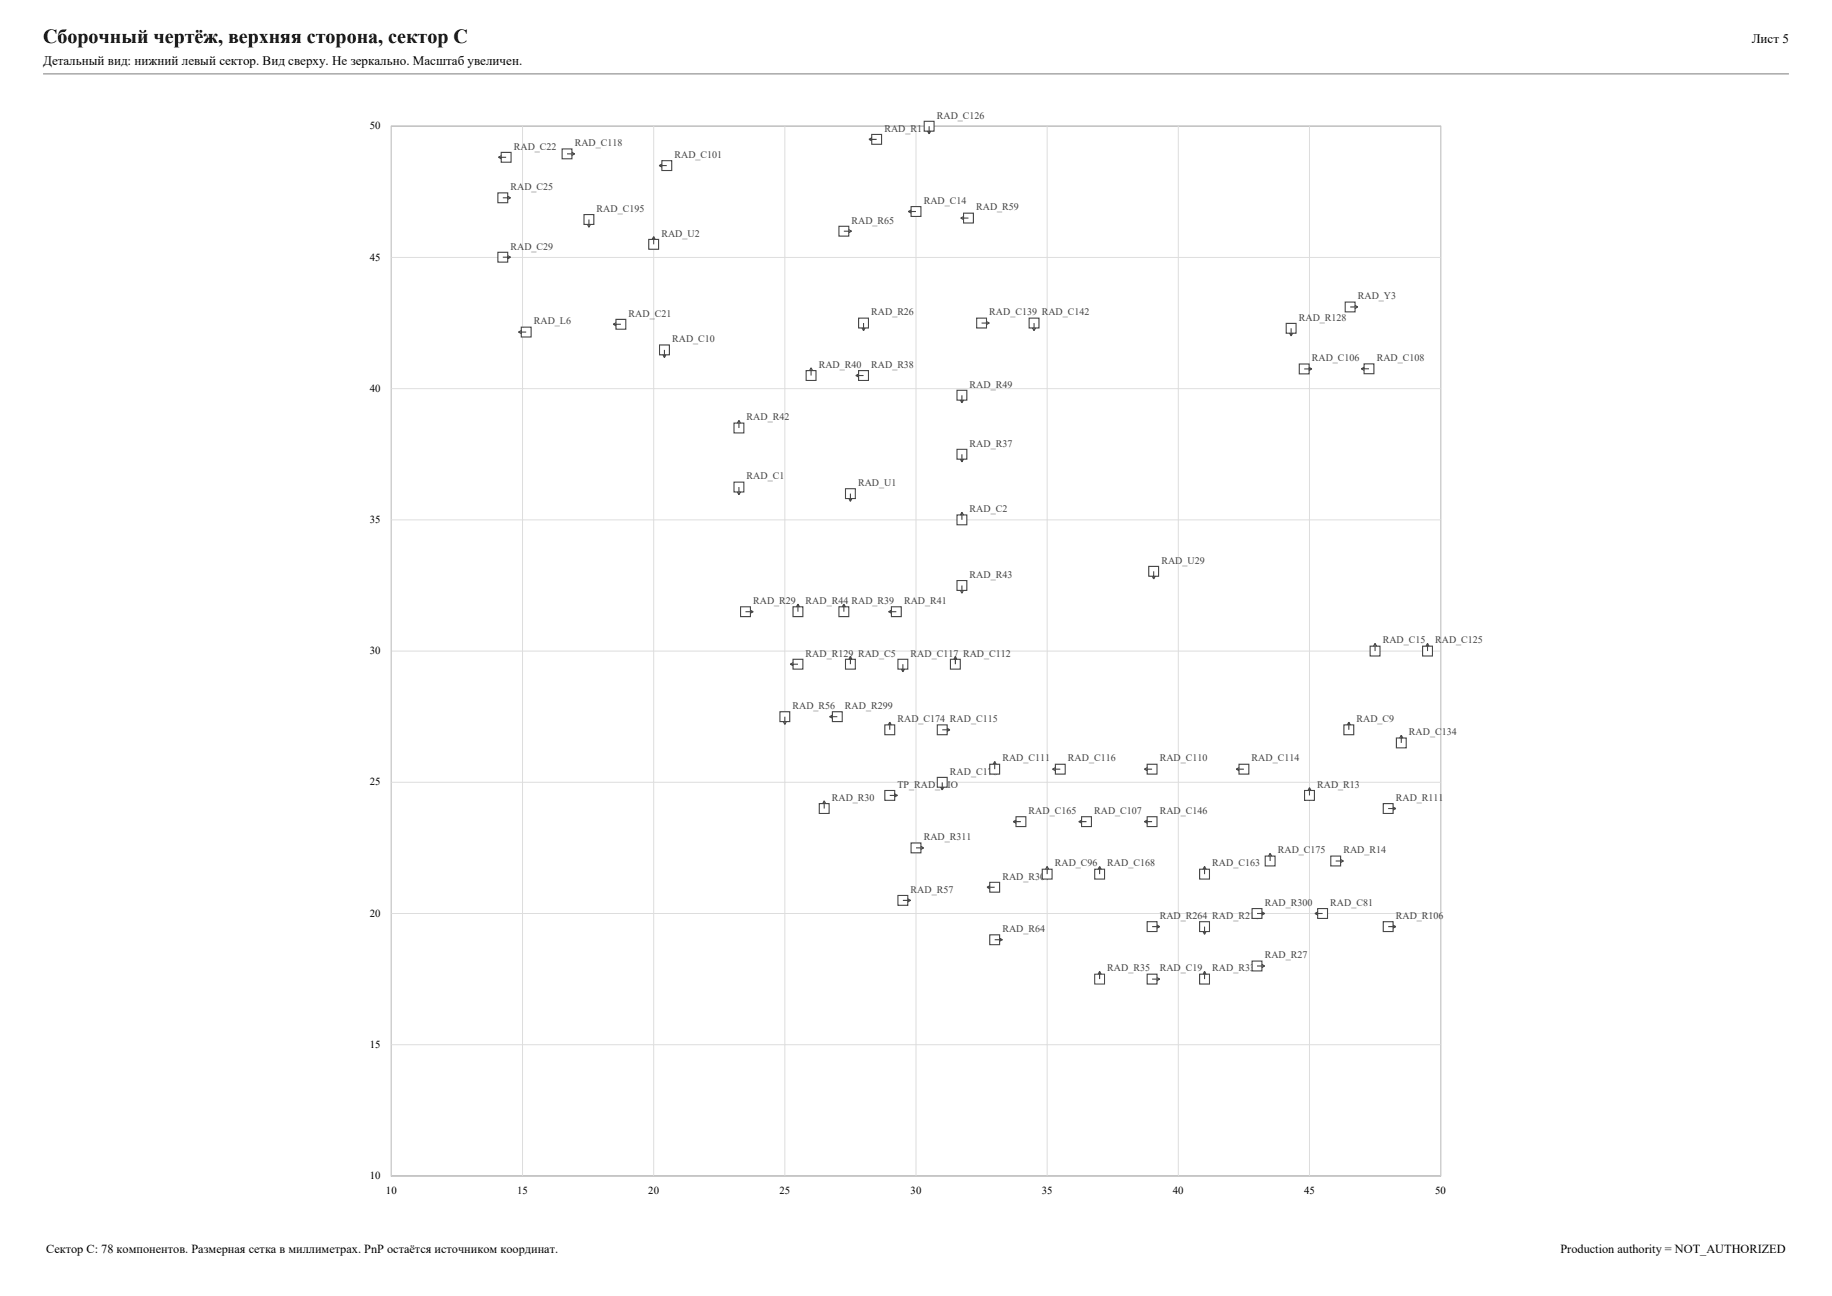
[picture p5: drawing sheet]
<svg xmlns="http://www.w3.org/2000/svg" width="420mm" height="297mm" viewBox="0 0 420 297" stroke-linecap="round" stroke-linejoin="round" font-family="sans-serif">
<path d="M9.9 16.9h400.2" fill="none" stroke="#808080" stroke-width=".23"/>
<path d="M89.7 28.9h240.6v240.6h-240.6z" fill="none" stroke="#606060" stroke-width=".23"/>
<g fill="none" stroke="#ddd" stroke-width=".23">
<path d="M89.7 28.9h240.6v240.6h-240.6zM119.8 28.9v240.6M149.9 28.9v240.6M179.9 28.9v240.6M210 28.9v240.6M240.1 28.9v240.6M270.1 28.9v240.6M300.2 28.9v240.6M89.7 59h240.6M89.7 89.1h240.6M89.7 119.1h240.6M89.7 149.2h240.6"/>
<path d="M89.7 179.3h240.6M89.7 209.3h240.6M89.7 239.4h240.6"/>
</g>
<path d="M251 223.3h2.2v2.2h-2.2z" fill-rule="evenodd" fill="#fff" stroke="#404040" stroke-width=".23"/>
<path d="M252.1 222.6v1.8M252.1 222.6l-.4 .7M252.1 222.6l.4 .7" fill="none" stroke="#404040" stroke-width=".25"/>
<path d="M263 223.3h2.3v2.2h-2.3z" fill-rule="evenodd" fill="#fff" stroke="#404040" stroke-width=".25"/>
<path d="M264.1 224.4h1.8M265.2 224l.7 .4M265.9 224.4l-.7 .4" fill="none" stroke="#404040" stroke-width=".25"/>
<path d="M275 223.3h2.3v2.2h-2.3z" fill-rule="evenodd" fill="#fff" stroke="#404040" stroke-width=".25"/>
<path d="M276.2 222.6v1.8M276.2 222.6l-.4 .7M276.2 222.6l.3 .7" fill="none" stroke="#404040" stroke-width=".25"/>
<path d="M287.1 220.2h2.2v2.3h-2.2z" fill-rule="evenodd" fill="#fff" stroke="#404040" stroke-width=".25"/>
<path d="M288.2 221.4h1.7M289.3 221l.6 .4M289.9 221.4l-.6 .3" fill="none" stroke="#404040" stroke-width=".25"/>
<path d="M226.9 214.2h2.3v2.3h-2.3z" fill-rule="evenodd" fill="#fff" stroke="#404040" stroke-width=".25"/>
<path d="M228 215.4h1.8M229.1 215l.7 .4M229.8 215.4l-.7 .3" fill="none" stroke="#404040" stroke-width=".25"/>
<path d="M263 211.2h2.3v2.3h-2.3z" fill-rule="evenodd" fill="#fff" stroke="#404040" stroke-width=".25"/>
<path d="M264.1 212.4h1.8M265.2 212l.7 .4M265.9 212.4l-.7 .3" fill="none" stroke="#404040" stroke-width=".25"/>
<path d="M275 211.2h2.3v2.3h-2.3z" fill-rule="evenodd" fill="#fff" stroke="#404040" stroke-width=".25"/>
<path d="M275.8 213.4l.4 .7M276.2 212.4v1.7M276.5 213.4l-.3 .7" fill="none" stroke="#404040" stroke-width=".25"/>
<path d="M317.1 211.2h2.3v2.3h-2.3z" fill-rule="evenodd" fill="#fff" stroke="#404040" stroke-width=".25"/>
<path d="M318.2 212.4h1.8M319.3 212l.7 .4M320 212.4l-.7 .3" fill="none" stroke="#404040" stroke-width=".25"/>
<path d="M287.1 208.2h2.2v2.3h-2.2z" fill-rule="evenodd" fill="#fff" stroke="#404040" stroke-width=".25"/>
<path d="M288.2 209.3h1.7M289.3 209l.6 .3M289.9 209.3l-.6 .4" fill="none" stroke="#404040" stroke-width=".25"/>
<path d="M302.1 208.2h2.2v2.3h-2.2z" fill-rule="evenodd" fill="#fff" stroke="#404040" stroke-width=".25"/>
<path d="M301.5 209.3h1.7M301.5 209.3l.6 .4M302.1 209l-.6 .3" fill="none" stroke="#404040" stroke-width=".25"/>
<path d="M205.9 205.2h2.2v2.3h-2.2z" fill-rule="evenodd" fill="#fff" stroke="#404040" stroke-width=".25"/>
<path d="M207 206.3h1.8M208.1 206l.7 .3M208.8 206.3l-.7 .4" fill="none" stroke="#404040" stroke-width=".25"/>
<path d="M226.9 202.2h2.3v2.3h-2.3z" fill-rule="evenodd" fill="#fff" stroke="#404040" stroke-width=".25"/>
<path d="M226.3 203.3h1.7M226.3 203.3l.7 .4M227 203l-.7 .3" fill="none" stroke="#404040" stroke-width=".25"/>
<path d="M238.9 199.2h2.3v2.3h-2.3z" fill-rule="evenodd" fill="#fff" stroke="#404040" stroke-width=".25"/>
<path d="M240.1 198.6v1.7M240.1 198.6l-.4 .6M240.1 198.6l.3 .6" fill="none" stroke="#404040" stroke-width=".25"/>
<path d="M251 199.2h2.2v2.3h-2.2z" fill-rule="evenodd" fill="#fff" stroke="#404040" stroke-width=".25"/>
<path d="M252.1 198.6v1.7M252.1 198.6l-.4 .6M252.1 198.6l.4 .6" fill="none" stroke="#404040" stroke-width=".25"/>
<path d="M275 199.2h2.3v2.3h-2.3z" fill-rule="evenodd" fill="#fff" stroke="#404040" stroke-width=".25"/>
<path d="M276.2 198.6v1.7M276.2 198.6l-.4 .6M276.2 198.6l.3 .6" fill="none" stroke="#404040" stroke-width=".25"/>
<path d="M290.1 196.2h2.2v2.2h-2.2z" fill-rule="evenodd" fill="#fff" stroke="#404040" stroke-width=".25"/>
<path d="M291.2 195.6v1.7M291.2 195.6l-.4 .6M291.2 195.6l.4 .6" fill="none" stroke="#404040" stroke-width=".25"/>
<path d="M305.1 196.2h2.3v2.2h-2.3z" fill-rule="evenodd" fill="#fff" stroke="#404040" stroke-width=".25"/>
<path d="M306.2 197.3h1.8M307.3 196.9l.7 .4M308 197.3l-.7 .4" fill="none" stroke="#404040" stroke-width=".25"/>
<path d="M208.9 193.2h2.2v2.2h-2.2z" fill-rule="evenodd" fill="#fff" stroke="#404040" stroke-width=".25"/>
<path d="M210 194.3h1.8M211.1 193.9l.7 .4M211.8 194.3l-.7 .4" fill="none" stroke="#404040" stroke-width=".25"/>
<path d="M232.9 187.2h2.3v2.2h-2.3z" fill-rule="evenodd" fill="#fff" stroke="#404040" stroke-width=".25"/>
<path d="M232.3 188.3h1.8M232.3 188.3l.7 .4M233 187.9l-.7 .4" fill="none" stroke="#404040" stroke-width=".25"/>
<path d="M248 187.2h2.2v2.2h-2.2z" fill-rule="evenodd" fill="#fff" stroke="#404040" stroke-width=".25"/>
<path d="M247.3 188.3h1.8M247.3 188.3l.7 .4M248 187.9l-.7 .4" fill="none" stroke="#404040" stroke-width=".25"/>
<path d="M263 187.2h2.3v2.2h-2.3z" fill-rule="evenodd" fill="#fff" stroke="#404040" stroke-width=".25"/>
<path d="M262.4 188.3h1.7M262.4 188.3l.6 .4M263 187.9l-.6 .4" fill="none" stroke="#404040" stroke-width=".25"/>
<path d="M187.8 184.2h2.3v2.2h-2.3z" fill-rule="evenodd" fill="#fff" stroke="#404040" stroke-width=".25"/>
<path d="M189 183.5v1.8M189 183.5l-.4 .7M189 183.5l.3 .7" fill="none" stroke="#404040" stroke-width=".25"/>
<path d="M317.1 184.2h2.3v2.2h-2.3z" fill-rule="evenodd" fill="#fff" stroke="#404040" stroke-width=".25"/>
<path d="M318.2 185.3h1.8M319.3 184.9l.7 .4M320 185.3l-.7 .4" fill="none" stroke="#404040" stroke-width=".25"/>
<path d="M202.9 181.2h2.2v2.2h-2.2z" fill-rule="evenodd" fill="#fff" stroke="#404040" stroke-width=".25"/>
<path d="M204 182.3h1.7M205.1 181.9l.6 .4M205.7 182.3l-.6 .4" fill="none" stroke="#404040" stroke-width=".25"/>
<path d="M299.1 181.2h2.2v2.2h-2.2z" fill-rule="evenodd" fill="#fff" stroke="#404040" stroke-width=".25"/>
<path d="M300.2 180.5v1.8M300.2 180.5l-.4 .7M300.2 180.5l.4 .7" fill="none" stroke="#404040" stroke-width=".25"/>
<path d="M214.9 178.1h2.2v2.3h-2.2z" fill-rule="evenodd" fill="#fff" stroke="#404040" stroke-width=".25"/>
<path d="M216 179.3v1.7M215.6 180.4l.4 .6M216.4 180.4l-.4 .6" fill="none" stroke="#404040" stroke-width=".25"/>
<path d="M226.9 175.1h2.3v2.3h-2.3z" fill-rule="evenodd" fill="#fff" stroke="#404040" stroke-width=".25"/>
<path d="M228 174.5v1.8M228 174.5l-.3 .7M228 174.5l.4 .7" fill="none" stroke="#404040" stroke-width=".25"/>
<path d="M241.9 175.1h2.3v2.3h-2.3z" fill-rule="evenodd" fill="#fff" stroke="#404040" stroke-width=".25"/>
<path d="M241.3 176.3h1.8M241.3 176.3l.7 .3M242 175.9l-.7 .4" fill="none" stroke="#404040" stroke-width=".25"/>
<path d="M263 175.1h2.3v2.3h-2.3z" fill-rule="evenodd" fill="#fff" stroke="#404040" stroke-width=".25"/>
<path d="M262.4 176.3h1.7M262.4 176.3l.6 .3M263 175.9l-.6 .4" fill="none" stroke="#404040" stroke-width=".25"/>
<path d="M284 175.1h2.3v2.3h-2.3z" fill-rule="evenodd" fill="#fff" stroke="#404040" stroke-width=".25"/>
<path d="M283.4 176.3h1.8M283.4 176.3l.7 .3M284.1 175.9l-.7 .4" fill="none" stroke="#404040" stroke-width=".25"/>
<path d="M320.1 169.1h2.3v2.3h-2.3z" fill-rule="evenodd" fill="#fff" stroke="#404040" stroke-width=".25"/>
<path d="M321.3 168.5v1.8M321.3 168.5l-.4 .7M321.3 168.5l.3 .7" fill="none" stroke="#404040" stroke-width=".25"/>
<path d="M202.9 166.1h2.2v2.3h-2.2z" fill-rule="evenodd" fill="#fff" stroke="#404040" stroke-width=".25"/>
<path d="M204 165.5v1.7M204 165.5l-.4 .7M204 165.5l.4 .7" fill="none" stroke="#404040" stroke-width=".25"/>
<path d="M214.9 166.1h2.2v2.3h-2.2z" fill-rule="evenodd" fill="#fff" stroke="#404040" stroke-width=".25"/>
<path d="M216 167.2h1.8M217.1 166.9l.7 .3M217.8 167.2l-.7 .4" fill="none" stroke="#404040" stroke-width=".25"/>
<path d="M308.1 166.1h2.3v2.3h-2.3z" fill-rule="evenodd" fill="#fff" stroke="#404040" stroke-width=".25"/>
<path d="M309.2 165.5v1.7M309.2 165.5l-.3 .7M309.2 165.5l.4 .7" fill="none" stroke="#404040" stroke-width=".25"/>
<path d="M178.8 163.1h2.3v2.3h-2.3z" fill-rule="evenodd" fill="#fff" stroke="#404040" stroke-width=".25"/>
<path d="M179.6 165.3l.3 .7M179.9 164.2v1.8M180.3 165.3l-.4 .7" fill="none" stroke="#404040" stroke-width=".25"/>
<path d="M190.8 163.1h2.3v2.3h-2.3z" fill-rule="evenodd" fill="#fff" stroke="#404040" stroke-width=".25"/>
<path d="M190.2 164.2h1.8M190.2 164.2l.7 .4M190.9 163.9l-.7 .3" fill="none" stroke="#404040" stroke-width=".25"/>
<path d="M181.8 151.1h2.3v2.2h-2.3z" fill-rule="evenodd" fill="#fff" stroke="#404040" stroke-width=".25"/>
<path d="M181.2 152.2h1.7M181.2 152.2l.7 .4M181.9 151.8l-.7 .4" fill="none" stroke="#404040" stroke-width=".25"/>
<path d="M193.8 151.1h2.3v2.2h-2.3z" fill-rule="evenodd" fill="#fff" stroke="#404040" stroke-width=".25"/>
<path d="M195 150.4v1.8M195 150.4l-.4 .7M195 150.4l.3 .7" fill="none" stroke="#404040" stroke-width=".25"/>
<path d="M205.9 151.1h2.2v2.2h-2.2z" fill-rule="evenodd" fill="#fff" stroke="#404040" stroke-width=".25"/>
<path d="M206.6 153.3l.4 .7M207 152.2v1.8M207.4 153.3l-.4 .7" fill="none" stroke="#404040" stroke-width=".25"/>
<path d="M217.9 151.1h2.2v2.2h-2.2z" fill-rule="evenodd" fill="#fff" stroke="#404040" stroke-width=".25"/>
<path d="M219 150.4v1.8M219 150.4l-.4 .7M219 150.4l.4 .7" fill="none" stroke="#404040" stroke-width=".25"/>
<path d="M314.1 148.1h2.3v2.2h-2.3z" fill-rule="evenodd" fill="#fff" stroke="#404040" stroke-width=".25"/>
<path d="M315.2 147.4v1.8M315.2 147.4l-.3 .7M315.2 147.4l.4 .7" fill="none" stroke="#404040" stroke-width=".25"/>
<path d="M326.1 148.1h2.3v2.2h-2.3z" fill-rule="evenodd" fill="#fff" stroke="#404040" stroke-width=".25"/>
<path d="M327.3 147.4v1.8M327.3 147.4l-.4 .7M327.3 147.4l.3 .7" fill="none" stroke="#404040" stroke-width=".25"/>
<path d="M169.8 139.1h2.2v2.2h-2.2z" fill-rule="evenodd" fill="#fff" stroke="#404040" stroke-width=".25"/>
<path d="M172 139.8l.7 .4M170.9 140.2h1.8M172.7 140.2l-.7 .4" fill="none" stroke="#404040" stroke-width=".25"/>
<path d="M181.8 139.1h2.3v2.2h-2.3z" fill-rule="evenodd" fill="#fff" stroke="#404040" stroke-width=".25"/>
<path d="M182.9 138.4v1.8M182.9 138.4l-.3 .7M182.9 138.4l.4 .7" fill="none" stroke="#404040" stroke-width=".25"/>
<path d="M192.3 139.1h2.3v2.2h-2.3z" fill-rule="evenodd" fill="#fff" stroke="#404040" stroke-width=".25"/>
<path d="M193.5 138.4v1.8M193.5 138.4l-.4 .7M193.5 138.4l.3 .7" fill="none" stroke="#404040" stroke-width=".25"/>
<path d="M204.4 139.1h2.2v2.2h-2.2z" fill-rule="evenodd" fill="#fff" stroke="#404040" stroke-width=".25"/>
<path d="M204.4 139.8l-.7 .4M203.7 140.2h1.8M203.7 140.2l.7 .4" fill="none" stroke="#404040" stroke-width=".25"/>
<path d="M219.4 133h2.3v2.3h-2.3z" fill-rule="evenodd" fill="#fff" stroke="#404040" stroke-width=".25"/>
<path d="M220.2 135.3l.3 .6M220.5 134.2v1.7M220.9 135.3l-.4 .6" fill="none" stroke="#404040" stroke-width=".25"/>
<path d="M263.4 129.8h2.2v2.3h-2.2z" fill-rule="evenodd" fill="#fff" stroke="#404040" stroke-width=".25"/>
<path d="M264.1 132l.4 .7M264.5 130.9v1.8M264.9 132l-.4 .7" fill="none" stroke="#404040" stroke-width=".25"/>
<path d="M219.4 118h2.3v2.3h-2.3z" fill-rule="evenodd" fill="#fff" stroke="#404040" stroke-width=".25"/>
<path d="M220.5 117.4v1.7M220.5 117.4l-.3 .7M220.5 117.4l.4 .7" fill="none" stroke="#404040" stroke-width=".25"/>
<path d="M193.8 112h2.3v2.3h-2.3z" fill-rule="evenodd" fill="#fff" stroke="#404040" stroke-width=".25"/>
<path d="M194.6 114.2l.4 .7M195 113.1v1.8M195.3 114.2l-.3 .7" fill="none" stroke="#404040" stroke-width=".25"/>
<path d="M168.3 110.5h2.2v2.2h-2.2z" fill-rule="evenodd" fill="#fff" stroke="#404040" stroke-width=".25"/>
<path d="M169 112.7l.4 .7M169.4 111.6v1.8M169.8 112.7l-.4 .7" fill="none" stroke="#404040" stroke-width=".25"/>
<path d="M219.4 103h2.3v2.2h-2.3z" fill-rule="evenodd" fill="#fff" stroke="#404040" stroke-width=".25"/>
<path d="M220.2 105.2l.3 .7M220.5 104.1v1.8M220.9 105.2l-.4 .7" fill="none" stroke="#404040" stroke-width=".25"/>
<path d="M168.3 97h2.2v2.2h-2.2z" fill-rule="evenodd" fill="#fff" stroke="#404040" stroke-width=".25"/>
<path d="M169.4 96.3v1.8M169.4 96.3l-.4 .7M169.4 96.3l.4 .7" fill="none" stroke="#404040" stroke-width=".25"/>
<path d="M219.4 89.4h2.3v2.3h-2.3z" fill-rule="evenodd" fill="#fff" stroke="#404040" stroke-width=".25"/>
<path d="M220.2 91.7l.3 .6M220.5 90.6v1.7M220.9 91.7l-.4 .6" fill="none" stroke="#404040" stroke-width=".25"/>
<path d="M184.8 84.9h2.3v2.3h-2.3z" fill-rule="evenodd" fill="#fff" stroke="#404040" stroke-width=".25"/>
<path d="M185.9 84.3v1.8M185.9 84.3l-.3 .7M185.9 84.3l.4 .7" fill="none" stroke="#404040" stroke-width=".25"/>
<path d="M196.8 84.9h2.3v2.3h-2.3z" fill-rule="evenodd" fill="#fff" stroke="#404040" stroke-width=".25"/>
<path d="M196.2 86.1h1.8M196.2 86.1l.7 .3M196.9 85.7l-.7 .4" fill="none" stroke="#404040" stroke-width=".25"/>
<path d="M297.9 83.4h2.2v2.3h-2.2z" fill-rule="evenodd" fill="#fff" stroke="#404040" stroke-width=".25"/>
<path d="M299 84.5h1.8M300.1 84.2l.7 .3M300.8 84.5l-.7 .4" fill="none" stroke="#404040" stroke-width=".25"/>
<path d="M312.7 83.4h2.3v2.2h-2.3z" fill-rule="evenodd" fill="#fff" stroke="#404040" stroke-width=".25"/>
<path d="M312.1 84.5h1.7M312.1 84.5l.7 .4M312.8 84.1l-.7 .4" fill="none" stroke="#404040" stroke-width=".25"/>
<path d="M151.2 79.1h2.3v2.2h-2.3z" fill-rule="evenodd" fill="#fff" stroke="#404040" stroke-width=".25"/>
<path d="M152 81.3l.3 .6M152.3 80.2v1.7M152.7 81.3l-.4 .6" fill="none" stroke="#404040" stroke-width=".25"/>
<path d="M119.5 75h2.3v2.2h-2.3z" fill-rule="evenodd" fill="#fff" stroke="#404040" stroke-width=".25"/>
<path d="M118.9 76.1h1.7M118.9 76.1l.7 .4M119.6 75.7l-.7 .4" fill="none" stroke="#404040" stroke-width=".25"/>
<path d="M294.9 74.1h2.2v2.3h-2.2z" fill-rule="evenodd" fill="#fff" stroke="#404040" stroke-width=".25"/>
<path d="M295.6 76.3l.4 .7M296 75.2v1.8M296.4 76.3l-.4 .7" fill="none" stroke="#404040" stroke-width=".25"/>
<path d="M141.2 73.2h2.3v2.2h-2.3z" fill-rule="evenodd" fill="#fff" stroke="#404040" stroke-width=".25"/>
<path d="M140.6 74.3h1.7M140.6 74.3l.7 .4M141.3 73.9l-.7 .4" fill="none" stroke="#404040" stroke-width=".25"/>
<path d="M196.8 72.9h2.3v2.3h-2.3z" fill-rule="evenodd" fill="#fff" stroke="#404040" stroke-width=".25"/>
<path d="M197.6 75.1l.4 .7M198 74v1.8M198.3 75.1l-.3 .7" fill="none" stroke="#404040" stroke-width=".25"/>
<path d="M223.9 72.9h2.3v2.3h-2.3z" fill-rule="evenodd" fill="#fff" stroke="#404040" stroke-width=".25"/>
<path d="M225 74h1.8M226.1 73.7l.7 .3M226.8 74l-.7 .4" fill="none" stroke="#404040" stroke-width=".25"/>
<path d="M235.9 72.9h2.3v2.3h-2.3z" fill-rule="evenodd" fill="#fff" stroke="#404040" stroke-width=".25"/>
<path d="M236.7 75.1l.4 .7M237.1 74v1.8M237.4 75.1l-.3 .7" fill="none" stroke="#404040" stroke-width=".25"/>
<path d="M308.4 69.2h2.3v2.3h-2.3z" fill-rule="evenodd" fill="#fff" stroke="#404040" stroke-width=".25"/>
<path d="M309.5 70.3h1.8M310.6 70l.7 .3M311.3 70.3l-.7 .4" fill="none" stroke="#404040" stroke-width=".25"/>
<path d="M114.1 57.8h2.3v2.3h-2.3z" fill-rule="evenodd" fill="#fff" stroke="#404040" stroke-width=".25"/>
<path d="M115.3 58.9h1.7M116.4 58.6l.6 .3M117 58.9l-.6 .4" fill="none" stroke="#404040" stroke-width=".25"/>
<path d="M148.7 54.9h2.3v2.2h-2.3z" fill-rule="evenodd" fill="#fff" stroke="#404040" stroke-width=".25"/>
<path d="M149.9 54.2v1.8M149.9 54.2l-.4 .7M149.9 54.2l.3 .7" fill="none" stroke="#404040" stroke-width=".25"/>
<path d="M192.3 51.9h2.3v2.2h-2.3z" fill-rule="evenodd" fill="#fff" stroke="#404040" stroke-width=".25"/>
<path d="M193.5 53h1.7M194.5 52.6l.7 .4M195.2 53l-.7 .4" fill="none" stroke="#404040" stroke-width=".25"/>
<path d="M133.9 49.2h2.2v2.2h-2.2z" fill-rule="evenodd" fill="#fff" stroke="#404040" stroke-width=".25"/>
<path d="M134.6 51.4l.4 .7M135 50.3v1.8M135.4 51.4l-.4 .7" fill="none" stroke="#404040" stroke-width=".25"/>
<path d="M220.9 48.8h2.3v2.3h-2.3z" fill-rule="evenodd" fill="#fff" stroke="#404040" stroke-width=".25"/>
<path d="M220.3 50h1.7M220.3 50l.6 .3M220.9 49.6l-.6 .4" fill="none" stroke="#404040" stroke-width=".25"/>
<path d="M208.9 47.3h2.2v2.3h-2.2z" fill-rule="evenodd" fill="#fff" stroke="#404040" stroke-width=".25"/>
<path d="M208.2 48.5h1.8M208.2 48.5l.7 .3M208.9 48.1l-.7 .4" fill="none" stroke="#404040" stroke-width=".25"/>
<path d="M114.1 44.2h2.3v2.3h-2.3z" fill-rule="evenodd" fill="#fff" stroke="#404040" stroke-width=".25"/>
<path d="M115.3 45.3h1.7M116.4 45l.6 .3M117 45.3l-.6 .4" fill="none" stroke="#404040" stroke-width=".25"/>
<path d="M151.7 36.8h2.3v2.3h-2.3z" fill-rule="evenodd" fill="#fff" stroke="#404040" stroke-width=".25"/>
<path d="M151.1 37.9h1.8M151.1 37.9l.7 .4M151.8 37.6l-.7 .3" fill="none" stroke="#404040" stroke-width=".25"/>
<path d="M114.9 34.9h2.3v2.3h-2.3z" fill-rule="evenodd" fill="#fff" stroke="#404040" stroke-width=".25"/>
<path d="M114.3 36h1.7M114.3 36l.7 .4M115 35.7l-.7 .3" fill="none" stroke="#404040" stroke-width=".25"/>
<path d="M128.9 34.1h2.2v2.3h-2.2z" fill-rule="evenodd" fill="#fff" stroke="#404040" stroke-width=".25"/>
<path d="M130 35.3h1.8M131.1 34.9l.7 .4M131.8 35.3l-.7 .3" fill="none" stroke="#404040" stroke-width=".25"/>
<path d="M199.9 30.8h2.2v2.3h-2.2z" fill-rule="evenodd" fill="#fff" stroke="#404040" stroke-width=".25"/>
<path d="M199.2 31.9h1.8M199.2 31.9l.7 .4M199.9 31.6l-.7 .3" fill="none" stroke="#404040" stroke-width=".25"/>
<path d="M211.9 27.8h2.2v2.3h-2.2z" fill-rule="evenodd" fill="#fff" stroke="#404040" stroke-width=".25"/>
<path d="M212.6 30l.4 .7M213 28.9v1.8M213.4 30l-.4 .7" fill="none" stroke="#404040" stroke-width=".25"/>
<text font-size="4.6" x="9.9" y="9.9">Сборочный чертёж, верхняя сторона, сектор C</text>
<g font-size="3">
<text x="401.6" y="9.9">Лист 5</text>
<text x="9.9" y="14.8">Детальный вид: нижний левый сектор. Вид сверху. Не зеркально. Масштаб увеличен.</text>
</g>
<g font-size="2.8">
<text x="10.6" y="287.1">Сектор C: 78 компонентов. Размерная сетка в миллиметрах. PnP остаётся источником координат.</text>
<text x="357.7" y="287.1">Production authority = NOT_AUTHORIZED</text>
</g>
<g font-size="2.5">
<text x="84.8" y="29.6">50</text>
<text x="84.8" y="59.7">45</text>
<text x="84.8" y="89.8">40</text>
<text x="84.8" y="119.8">35</text>
<text x="84.8" y="149.9">30</text>
<text x="84.8" y="180">25</text>
<text x="84.8" y="210.1">20</text>
<text x="84.8" y="240.1">15</text>
<text x="84.8" y="270.2">10</text>
<text x="88.5" y="273.7">10</text>
<text x="118.6" y="273.7">15</text>
<text x="148.6" y="273.7">20</text>
<text x="178.7" y="273.7">25</text>
<text x="208.8" y="273.7">30</text>
<text x="238.8" y="273.7">35</text>
<text x="268.9" y="273.7">40</text>
<text x="299" y="273.7">45</text>
<text x="329" y="273.7">50</text>
</g>
<g font-size="2.3" fill="#404040">
<text x="214.8" y="27.2">RAD_C126</text>
<text x="117.8" y="34.3">RAD_C22</text>
<text x="131.8" y="33.5">RAD_C118</text>
<text x="202.7" y="30.2">RAD_R1</text>
<text x="154.6" y="36.2">RAD_C101</text>
<text x="117" y="43.6">RAD_C25</text>
<text x="211.8" y="46.7">RAD_C14</text>
<text x="136.8" y="48.5">RAD_C195</text>
<text x="195.2" y="51.2">RAD_R65</text>
<text x="223.8" y="48.2">RAD_R59</text>
<text x="117" y="57.2">RAD_C29</text>
<text x="151.6" y="54.2">RAD_U2</text>
<text x="311.3" y="68.6">RAD_Y3</text>
<text x="122.4" y="74.3">RAD_L6</text>
<text x="144.1" y="72.5">RAD_C21</text>
<text x="199.7" y="72.3">RAD_R26</text>
<text x="226.8" y="72.3">RAD_C139 RAD_C142</text>
<text x="297.8" y="73.5">RAD_R128</text>
<text x="154.1" y="78.4">RAD_C10</text>
<text x="300.8" y="82.8">RAD_C106</text>
<text x="315.6" y="82.8">RAD_C108</text>
<text x="187.7" y="84.3">RAD_R40</text>
<text x="199.7" y="84.3">RAD_R38</text>
<text x="222.3" y="88.8">RAD_R49</text>
<text x="171.2" y="96.3">RAD_R42</text>
<text x="222.3" y="102.3">RAD_R37</text>
<text x="171.2" y="109.9">RAD_C1</text>
<text x="196.7" y="111.4">RAD_U1</text>
<text x="222.3" y="117.4">RAD_C2</text>
<text x="266.3" y="129.2">RAD_U29</text>
<text x="222.3" y="132.4">RAD_R43</text>
<text x="172.7" y="138.4">RAD_R29</text>
<text x="184.7" y="138.4">RAD_R44 RAD_R39</text>
<text x="207.3" y="138.4">RAD_R41</text>
<text x="317" y="147.4">RAD_C15</text>
<text x="329" y="147.4">RAD_C125</text>
<text x="184.7" y="150.4">RAD_R129 RAD_C5</text>
<text x="208.8" y="150.4">RAD_C117 RAD_C112</text>
<text x="181.7" y="162.5">RAD_R56</text>
<text x="193.7" y="162.5">RAD_R299</text>
<text x="205.7" y="165.5">RAD_C174 RAD_C115</text>
<text x="311" y="165.5">RAD_C9</text>
<text x="323" y="168.5">RAD_C134</text>
<text x="217.8" y="177.5">RAD_C176</text>
<text x="229.8" y="174.5">RAD_C111</text>
<text x="244.8" y="174.5">RAD_C116</text>
<text x="265.9" y="174.5">RAD_C110</text>
<text x="286.9" y="174.5">RAD_C114</text>
<text x="190.7" y="183.5">RAD_R30</text>
<text x="205.7" y="180.5">TP_RAD_VIO</text>
<text x="302" y="180.5">RAD_R13</text>
<text x="320" y="183.5">RAD_R111</text>
<text x="235.8" y="186.5">RAD_C165</text>
<text x="250.9" y="186.5">RAD_C107</text>
<text x="265.9" y="186.5">RAD_C146</text>
<text x="211.8" y="192.5">RAD_R311</text>
<text x="293" y="195.6">RAD_C175</text>
<text x="308" y="195.6">RAD_R14</text>
<text x="229.8" y="201.6">RAD_R307</text>
<text x="241.8" y="198.6">RAD_C96</text>
<text x="253.9" y="198.6">RAD_C168</text>
<text x="277.9" y="198.6">RAD_C163</text>
<text x="208.8" y="204.6">RAD_R57</text>
<text x="289.9" y="207.6">RAD_R300</text>
<text x="305" y="207.6">RAD_C81</text>
<text x="229.8" y="213.6">RAD_R64</text>
<text x="265.9" y="210.6">RAD_R264 RAD_R218</text>
<text x="320" y="210.6">RAD_R106</text>
<text x="289.9" y="219.6">RAD_R27</text>
<text x="253.9" y="222.6">RAD_R35</text>
<text x="265.9" y="222.6">RAD_C19</text>
<text x="277.9" y="222.6">RAD_R33</text>
</g>
</svg>
